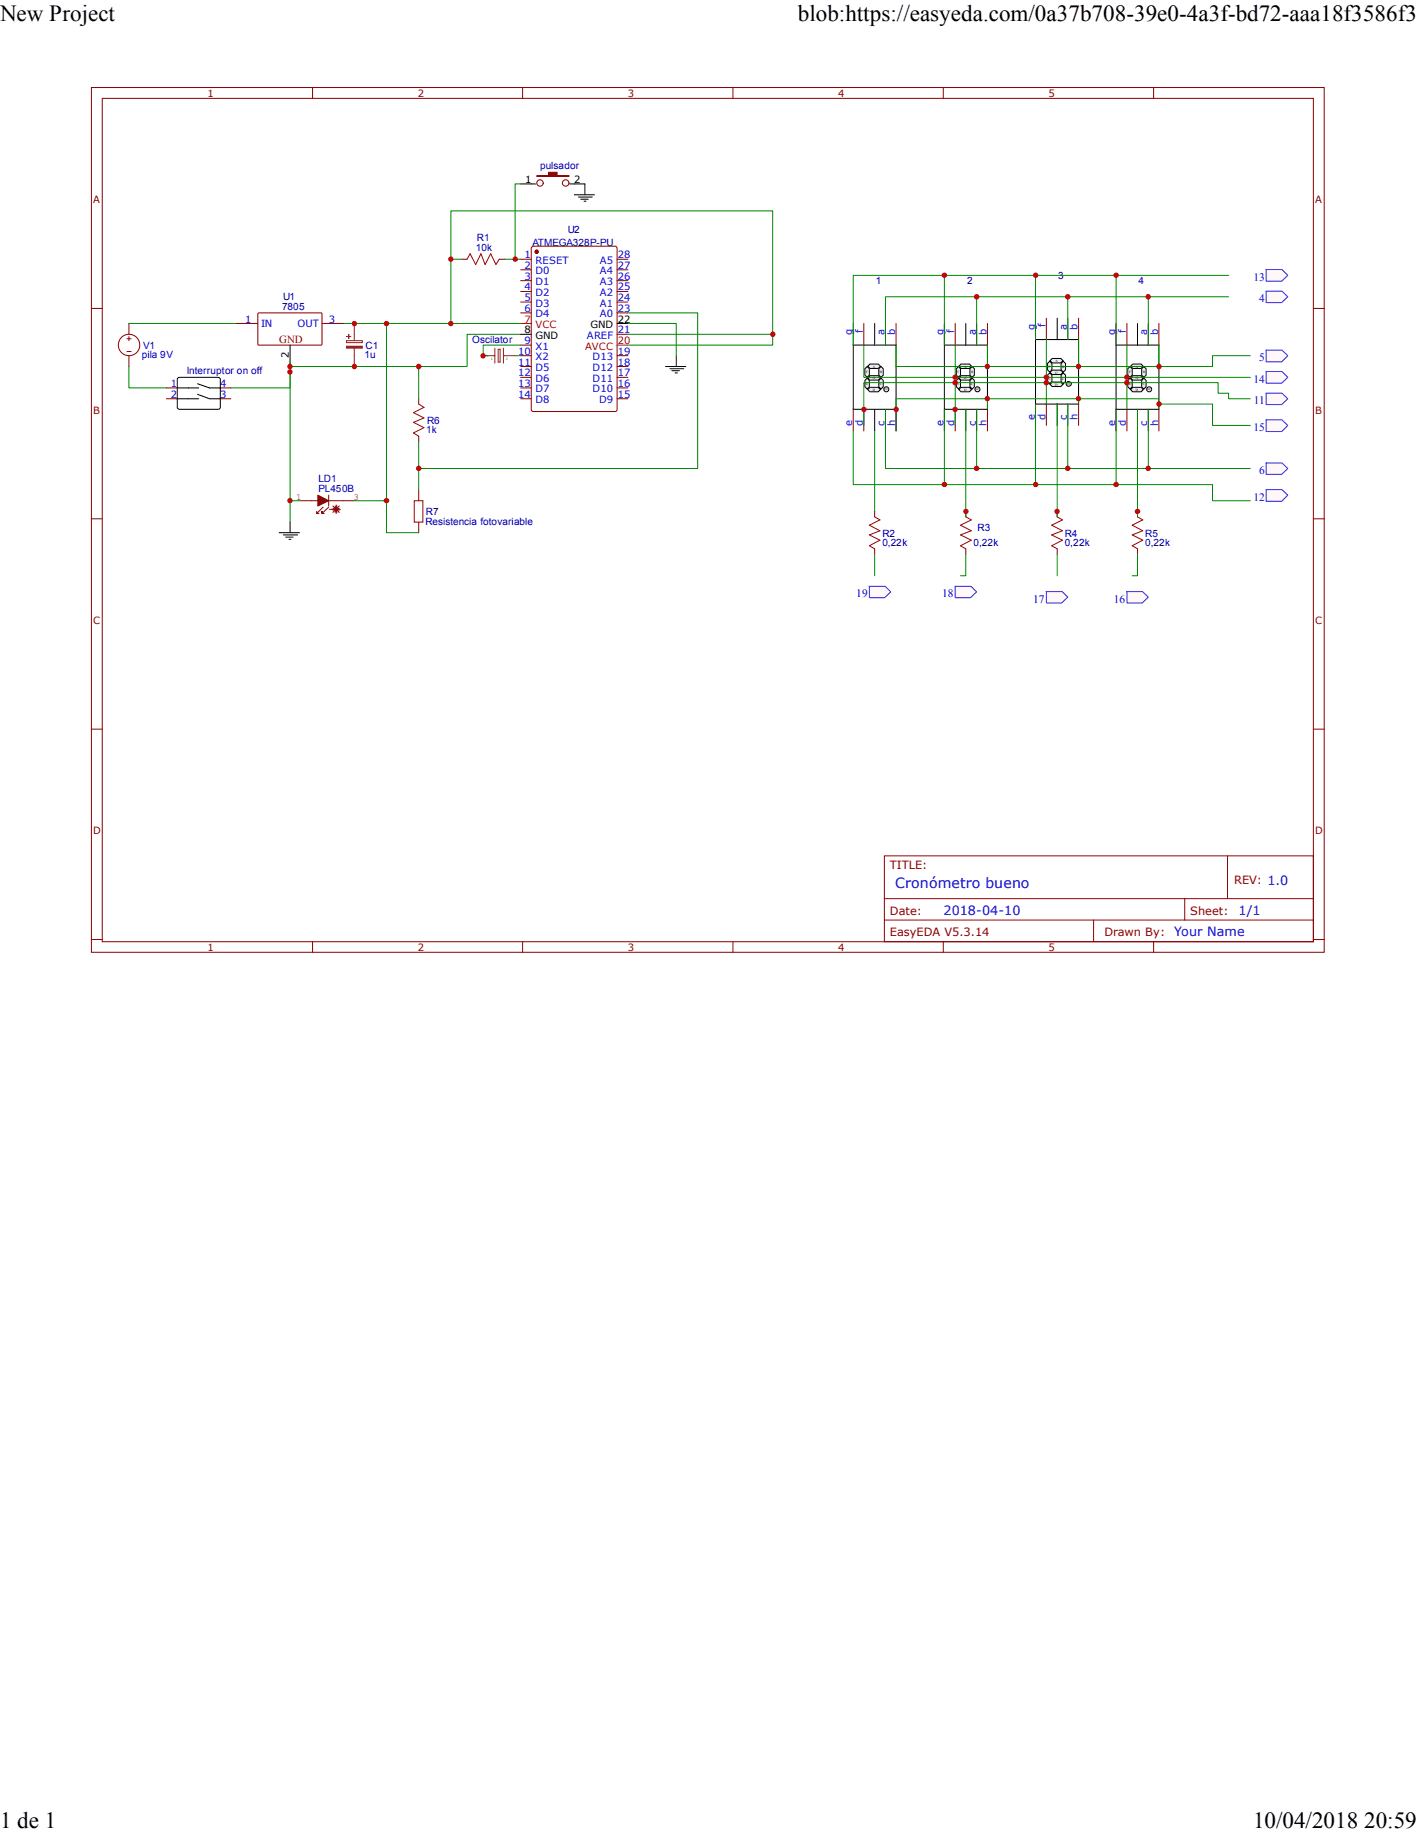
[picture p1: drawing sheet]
<svg xmlns="http://www.w3.org/2000/svg" width="216mm" height="279mm" viewBox="0 0 216 279" stroke-linecap="round" stroke-linejoin="round" font-family="sans-serif">
<g fill="none" stroke="#800" stroke-width=".15">
<path d="M13.9 13.3h187.9v131.8h-187.9zM15.6 15h184.5v128.5h-184.5zM47.6 13.3v1.7M79.6 13.3v1.7M111.7 13.3v1.7M143.7 13.3v1.7M175.8 13.3v1.7M13.9 47h1.7M36 49.3h3.3M39.3 47.7h9.6l.2 .1-.1 4.7h-9.7zM49.1 49.3h3.3M200.1 47h1.7"/>
<path d="M13.9 79h1.7M200.1 79h1.7M13.9 111.1h1.7M200.1 111.1h1.7M134.7 130.4h65.4v13.1h-65.4zM134.7 136.9h65.4M180.5 136.9v3.3M187 130.4v6.5M13.9 143.1h1.7M47.6 143.5v1.6M79.6 143.5v1.6M111.7 143.5v1.6"/>
<path d="M134.7 140.2h65.4M143.7 143.5v1.6M166.6 140.2v3.3M175.8 143.5v1.6M200.1 143.1h1.7"/>
</g>
<path d="M44.2 52.6v3.2M44.2 79.5v1.7M42.5 81.2h3.1M43.2 81.5h2.1M43.5 81.8h1.2M44 82.2h.3" fill="none" stroke="#000" stroke-width=".15"/>
<path d="M44.2 56.6v22.9" fill="none" stroke="#080" stroke-width=".15"/>
<path d="M52.8 52.7h2.4v.3h-2.4zM52.8 51.9h2.4v.3h-2.4zM54 49.3v2.6M54 53v2.8" fill="none" stroke="#8d2323" stroke-width=".15"/>
<path d="M52.8 52.9h2.4" fill="none" stroke="#8d2323" stroke-width=".3"/>
<path d="M52.8 51.3h.7z" fill="#8d2323"/>
<path d="M52.8 51.3h.7z" fill="none" stroke="#8d2323" stroke-width=".15"/>
<path d="M53.2 50.9v.7z" fill="#8d2323"/>
<path d="M53.2 50.9v.7z" fill="none" stroke="#8d2323" stroke-width=".15"/>
<g fill="none" stroke="#800" stroke-width=".15">
<path d="M19.3 51.6h.7M19.3 53.6h.7M19.6 49.3v1.6M19.6 51.3v.6M19.6 54.2v1.6M25.4 59.1h1.6M33.6 59.1h1.6M25.4 60.7h1.6M33.6 60.7h1.6"/>
<circle cx="19.7" cy="52.6" r="1.63"/>
</g>
<path d="M19.6 55.8v3.3h5.8M19.6 49.3h16.4M44.2 55v4.1h-9" fill="none" stroke="#080" stroke-width=".15"/>
<path d="M27 59.1h3.3M27.1 57.6l.2-.1h6.1l.2 .3-.1 4.4-.3 .2-6-.1-.2-.2zM30.1 58.5l1.8 .6h1.7M27 60.7h3.3M30.1 60.1l1.8 .6h1.7" fill="none" stroke="#000" stroke-width=".15"/>
<circle cx="81.8" cy="38.4" r=".24" fill="#800"/>
<g fill="none" stroke="#800" stroke-width=".15">
<path d="M81.1 37.6l12.6-.1 .3 .2v24.7l-.1 .3h-12.6l-.3-.2-.1-24.7z"/>
<circle cx="81.8" cy="38.4" r=".24"/>
</g>
<circle cx="81.8" cy="38.4" r=".24" fill="#800"/>
<g fill="none" stroke="#800" stroke-width=".15">
<path d="M70.3 39.5h.9M76.1 39.5h.8M79.3 39.5h1.6M94 39.5h1.7M79.3 41.1h1.6M79.3 42.8h1.6M79.3 44.4h1.6M79.3 46h1.6M79.3 47.7h1.6M79.3 57.5h1.6M79.3 59.1h1.6M94 41.1h1.7"/>
<path d="M94 42.8h1.7M94 44.4h1.7M94 46h1.7M94 47.7h1.7M94 57.5h1.7M94 59.1h1.7M94 55.8h1.7M94 54.2h1.7M94 50.9h1.7M130 49.3v3.3M131.6 49.3v3.3M134.9 49.3v3.3"/>
<path d="M136.5 49.3v3.3M79.3 60.7h1.6M94 60.7h1.7M130 62.4v3.3M131.6 62.4v3.3M134.9 62.4v3.3M136.5 62.4v3.3"/>
<circle cx="81.8" cy="38.4" r=".24"/>
</g>
<path d="M79.3 49.3h1.6M94 52.6h1.7" fill="none" stroke="#f00" stroke-width=".15"/>
<path d="M94 49.3h1.7M101.4 55.8h3.1M102.1 56.2h2.1M102.4 56.5h1.1M102.9 56.8h.3M103 54.2v1.6M130 52.6h6.5v9.8h-6.5zM133.3 49.3v3.3M133.3 62.4v3.3" fill="none" stroke="#000" stroke-width=".15"/>
<path d="M76.9 39.5h2.4M95.7 50.9h22" fill="none" stroke="#080" stroke-width=".15"/>
<path d="M71.2 39.5l.4-.8 .9 1.6 .8-1.6 .6 1.6 .9-1.6 .8 1.6 .5-.8" fill="none" stroke="#a00000" stroke-width=".15"/>
<path d="M132.2 55.8l.3-.3h1.3l.4 .3-.4 .3h-1.3z" fill-rule="evenodd" fill="#ececec"/>
<path d="M132.2 55.8l.3-.3h1.3l.4 .3-.4 .3h-1.3z" fill="none" stroke="#000" stroke-width=".15"/>
<path d="M132.5 57.2h1.3l.4 .4-.4 .3h-1.3l-.3-.3z" fill-rule="evenodd" fill="#ececec"/>
<path d="M132.2 57.6l.3-.4h1.3l.4 .4-.4 .3h-1.3z" fill="none" stroke="#000" stroke-width=".15"/>
<path d="M131.8 56.2l.3-.4 .4 .4v1l-.4 .3-.3-.3z" fill-rule="evenodd" fill="#ececec"/>
<path d="M132.1 55.8l.4 .4v.9l-.4 .4-.3-.4v-.9z" fill="none" stroke="#000" stroke-width=".15"/>
<path d="M133.9 56.2l.3-.4 .4 .4v1l-.4 .3-.3-.3z" fill-rule="evenodd" fill="#ececec"/>
<path d="M134.2 55.8l.4 .4v.9l-.4 .4-.3-.4v-.9z" fill="none" stroke="#000" stroke-width=".15"/>
<path d="M132.2 59.4l.3-.4h1.3l.4 .4-.4 .3h-1.3z" fill-rule="evenodd" fill="#ececec"/>
<path d="M132.2 59.4l.3-.4h1.3l.4 .4-.4 .3h-1.3z" fill="none" stroke="#000" stroke-width=".15"/>
<path d="M132.1 57.6l.4 .4v.9l-.4 .4-.3-.4v-.9z" fill-rule="evenodd" fill="#ececec"/>
<path d="M132.1 57.6l.4 .4v.9l-.4 .4-.3-.4v-.9z" fill="none" stroke="#000" stroke-width=".15"/>
<path d="M134.2 57.6l.4 .4v.9l-.4 .4-.3-.4v-.9z" fill-rule="evenodd" fill="#ececec"/>
<path d="M134.2 57.6l.4 .4v.9l-.4 .4-.3-.4v-.9z" fill="none" stroke="#000" stroke-width=".15"/>
<circle cx="135" cy="59.3" r=".38" fill="#ececec"/>
<g fill="none" stroke="#000" stroke-width=".15">
<path d="M143.9 52.6h6.6v9.8h-6.6zM147.2 49.3v3.3M147.2 62.4v3.3"/>
<circle cx="135" cy="59.3" r=".38"/>
</g>
<path d="M143.9 49.3v3.3M145.5 49.3v3.3M148.8 49.3v3.3M150.5 49.3v3.3M143.9 62.4v3.3M145.5 62.4v3.3M148.8 62.4v3.3M150.5 62.4v3.3" fill="none" stroke="#800" stroke-width=".15"/>
<path d="M146.1 55.8l.3-.3h1.3l.3 .3-.3 .3h-1.3z" fill-rule="evenodd" fill="#ececec"/>
<path d="M146.4 55.5h1.3l.3 .3-.3 .3h-1.3l-.3-.3z" fill="none" stroke="#000" stroke-width=".15"/>
<path d="M146.4 57.2h1.3l.3 .4-.3 .3h-1.3l-.3-.3z" fill-rule="evenodd" fill="#ececec"/>
<path d="M146.1 57.6l.3-.4h1.3l.3 .4-.3 .3h-1.3z" fill="none" stroke="#000" stroke-width=".15"/>
<path d="M145.7 56.2l.3-.4 .3 .4v1l-.3 .3-.3-.3z" fill-rule="evenodd" fill="#ececec"/>
<path d="M146 55.8l.3 .4v.9l-.3 .4-.3-.4v-.9z" fill="none" stroke="#000" stroke-width=".15"/>
<path d="M147.8 56.2l.3-.4 .4 .4v1l-.4 .3-.3-.3z" fill-rule="evenodd" fill="#ececec"/>
<path d="M148.1 55.8l.4 .4v.9l-.4 .4-.3-.4v-.9z" fill="none" stroke="#000" stroke-width=".15"/>
<path d="M146.1 59.4l.3-.4h1.3l.3 .4-.3 .3h-1.3z" fill-rule="evenodd" fill="#ececec"/>
<path d="M146.1 59.4l.3-.4h1.3l.3 .4-.3 .3h-1.3z" fill="none" stroke="#000" stroke-width=".15"/>
<path d="M146 57.6l.3 .4v.9l-.3 .4-.3-.4v-.9z" fill-rule="evenodd" fill="#ececec"/>
<path d="M146 57.6l.3 .4v.9l-.3 .4-.3-.4v-.9z" fill="none" stroke="#000" stroke-width=".15"/>
<path d="M148.1 57.6l.4 .4v.9l-.4 .4-.3-.4v-.9z" fill-rule="evenodd" fill="#ececec"/>
<path d="M148.1 57.6l.4 .4v.9l-.4 .4-.3-.4v-.9z" fill="none" stroke="#000" stroke-width=".15"/>
<circle cx="148.9" cy="59.3" r=".38" fill="#ececec"/>
<g fill="none" stroke="#000" stroke-width=".15">
<path d="M157.8 51.7h6.5v9.9h-6.5zM161.1 48.5v3.2M170.1 52.6h6.5v9.8h-6.5zM173.3 49.3v3.3M161.1 61.6v3.2M173.3 62.4v3.3"/>
<circle cx="148.9" cy="59.3" r=".38"/>
</g>
<g fill="none" stroke="#800" stroke-width=".15">
<path d="M157.8 48.5v3.2M159.4 48.5v3.2M162.7 48.5v3.2M164.3 48.5v3.2M170.1 49.3v3.3M171.7 49.3v3.3M175 49.3v3.3M176.6 49.3v3.3M157.8 61.6v3.2M159.4 61.6v3.2M162.7 61.6v3.2M170.1 62.4v3.3"/>
<path d="M171.7 62.4v3.3M175 62.4v3.3M176.6 62.4v3.3"/>
</g>
<path d="M172.3 55.8l.3-.3h1.3l.3 .3-.3 .3h-1.3z" fill-rule="evenodd" fill="#ececec"/>
<path d="M172.3 55.8l.3-.3h1.3l.3 .3-.3 .3h-1.3z" fill="none" stroke="#000" stroke-width=".15"/>
<path d="M172.6 57.2h1.3l.3 .4-.3 .3h-1.3l-.3-.3z" fill-rule="evenodd" fill="#ececec"/>
<path d="M172.3 57.6l.3-.4h1.3l.3 .4-.3 .3h-1.3z" fill="none" stroke="#000" stroke-width=".15"/>
<path d="M171.8 56.2l.4-.4 .3 .4v1l-.3 .3-.4-.3z" fill-rule="evenodd" fill="#ececec"/>
<path d="M172.2 55.8l.3 .4v.9l-.3 .4-.4-.4v-.9z" fill="none" stroke="#000" stroke-width=".15"/>
<path d="M173.9 56.2l.4-.4 .3 .4v1l-.3 .3-.4-.3z" fill-rule="evenodd" fill="#ececec"/>
<path d="M173.9 56.2l.4-.4 .3 .4v.9l-.3 .4-.4-.4z" fill="none" stroke="#000" stroke-width=".15"/>
<path d="M172.3 59.4l.3-.4h1.3l.3 .4-.3 .3h-1.3z" fill-rule="evenodd" fill="#ececec"/>
<path d="M172.3 59.4l.3-.4h1.3l.3 .4-.3 .3h-1.3z" fill="none" stroke="#000" stroke-width=".15"/>
<path d="M172.2 57.6l.3 .4v.9l-.3 .4-.4-.4v-.9z" fill-rule="evenodd" fill="#ececec"/>
<path d="M172.2 57.6l.3 .4v.9l-.3 .4-.4-.4v-.9z" fill="none" stroke="#000" stroke-width=".15"/>
<path d="M174.3 57.6l.3 .4v.9l-.3 .4-.4-.4v-.9z" fill-rule="evenodd" fill="#ececec"/>
<path d="M173.9 58l.4-.4 .3 .4v.9l-.3 .4-.4-.4z" fill="none" stroke="#000" stroke-width=".15"/>
<circle cx="175.1" cy="59.3" r=".38" fill="#ececec"/>
<circle cx="175.1" cy="59.3" r=".38" fill="none" stroke="#000" stroke-width=".15"/>
<path d="M192.9 41.1h2.4l.9 .9-.9 .8h-2.4z" fill="#fff7f8"/>
<path d="M192.9 41.1h2.4l.9 .9-.9 .8h-2.4z" fill="none" stroke="#430aff" stroke-width=".15"/>
<path d="M192.9 44.4h2.4l.9 .8-.9 .9h-2.4z" fill="#fff7f8"/>
<path d="M192.9 44.4h2.4l.9 .8-.9 .9h-2.4z" fill="none" stroke="#430aff" stroke-width=".15"/>
<path d="M192.9 53.3h2.4l.9 .9-.9 .9h-2.4z" fill="#fff7f8"/>
<path d="M192.9 53.3h2.4l.9 .9-.9 .9h-2.4z" fill="none" stroke="#430aff" stroke-width=".15"/>
<path d="M192.9 56.6h2.4l.9 .9-.9 .9h-2.4z" fill="#fff7f8"/>
<path d="M192.9 56.6h2.4l.9 .9-.9 .9h-2.4z" fill="none" stroke="#430aff" stroke-width=".15"/>
<path d="M192.9 59.9h2.4l.9 .8-.9 .9h-2.4z" fill="#fff7f8"/>
<path d="M192.9 59.9h2.4l.9 .8-.9 .9h-2.4z" fill="none" stroke="#430aff" stroke-width=".15"/>
<path d="M192.9 64h2.4l.9 .8-.9 .9h-2.4z" fill="#fff7f8"/>
<path d="M192.9 64h2.4l.9 .8-.9 .9h-2.4z" fill="none" stroke="#430aff" stroke-width=".15"/>
<path d="M192.9 70.5h2.4l.9 .9-.9 .9h-2.4z" fill="#fff7f8"/>
<path d="M192.9 70.5h2.4l.9 .9-.9 .9h-2.4z" fill="none" stroke="#430aff" stroke-width=".15"/>
<path d="M192.9 74.6h2.4l.9 .8-.9 1h-2.4z" fill="#fff7f8"/>
<path d="M192.9 74.6h2.4l.9 .8-.9 1h-2.4z" fill="none" stroke="#430aff" stroke-width=".15"/>
<path d="M132.4 89.3h2.5l.8 .9-.9 .9h-2.3z" fill="#fff7f8"/>
<path d="M132.4 89.3h2.5l.8 .9-.9 .9h-2.3v-1.8" fill="none" stroke="#430aff" stroke-width=".15"/>
<path d="M145.5 89.3h2.5l.8 .9-.9 .9h-2.4z" fill="#fff7f8"/>
<path d="M145.5 89.3h2.5l.8 .9-.9 .9h-2.4v-1.8" fill="none" stroke="#430aff" stroke-width=".15"/>
<path d="M159.4 90.1h2.4l.9 .9-.9 .9h-2.4z" fill="#fff7f8"/>
<path d="M159.4 90.1h2.4l.9 .9-.9 .9h-2.4v-1.8" fill="none" stroke="#430aff" stroke-width=".15"/>
<path d="M171.7 90.1h2.4l.9 .9-1 .9h-2.3z" fill="#fff7f8"/>
<path d="M171.7 90.1h2.4l.9 .9-1 .9h-2.3v-1.8" fill="none" stroke="#430aff" stroke-width=".15"/>
<path d="M63.1 76.3h1.3v3.2h-1.3zM63.8 61.6l.8 .5-1.6 .8 1.6 .8-1.6 .6 1.6 .9-1.6 .8 .8 .5M133.3 78.7l.8 .5-1.6 .8 1.6 .9-1.6 .6 1.6 .8-1.6 .8 .8 .5M147.2 78.7l.8 .5-1.7 .8 1.7 .9-1.7 .6 1.7 .8-1.7 .8 .9 .5M161.1 78.7l.8 .5-1.7 .8 1.7 .9-1.7 .6 1.7 .8-1.7 .8 .9 .5M173.3 78.7l.8 .5-1.6 .8 1.6 .9-1.6 .6 1.6 .8-1.6 .8 .8 .5" fill="none" stroke="#a00000" stroke-width=".15"/>
<path d="M63.8 60.7v.9M63.8 66.5v.8M63.8 74.6v1.7M63.8 79.5v1.7M133.3 83.6v.9M147.2 83.6v.9M161.1 83.6v.9M173.3 83.6v.9" fill="none" stroke="#800" stroke-width=".15"/>
<path d="M63.8 67.3v7.3M133.3 84.5v3.2M147.2 84.5v3.2h-.9M161.1 84.5v3.2M173.3 84.5v3.2h-.8" fill="none" stroke="#080" stroke-width=".15"/>
<path d="M48.4 75.4l1.7 .9-1.7 .8z" fill="#840000"/>
<g fill="none" stroke="#840000" stroke-width=".15">
<path d="M45.8 76.3h8.2M48.3 78.2h.3M48.4 75.4l1.7 .9-1.7 .8zM49.2 77.3l-.9 .9v-.3M50.1 77.3l-1 .9v-.3v.3h.3M50.1 75.4v1.7M50.2 77.6h1.7M50.7 77.4l1 .3M50.7 77.1l1 1M51.1 77.1l.3 1M51.2 76.9v1.3M51.4 77.1l-.3 1"/>
<path d="M51.7 77.1l-1 1M51.7 77.4l-1 .3"/>
</g>
<path d="M44.2 76.3h1.6" fill="none" stroke="#080" stroke-width=".15"/>
<path d="M79.3 28h1.6M87.5 28h1.6" fill="none" stroke="#000" stroke-width=".15"/>
<path d="M81.8 26.8h1.8v-.6h1.3v.6h1.8v.1h-4.9z" fill="#800"/>
<g fill="none" stroke="#800" stroke-width=".15">
<path d="M81.8 26.8h1.8v-.6h1.3v.6h1.8v.1h-4.9zM79.3 52.6h1.6M79.3 54.2h1.6M79.3 55.8h1.6"/>
<circle cx="82.3" cy="27.9" r=".49"/>
<circle cx="86.2" cy="27.9" r=".49"/>
</g>
<path d="M80.9 28h.7M86.8 28h.7M87.5 29.7h3.1M88.1 30h2.2M88.5 30.4h1.1M89 30.6h.3M89.1 28v1.7M79.3 50.9h1.6" fill="none" stroke="#000" stroke-width=".15"/>
<path d="M68.7 39.5h1.6M79.3 28h-.8v11.5M52.4 49.3h26.9M58.9 49.3v31.9h4.9M63.8 55.8v4.9M68.7 49.3v-17.2h49v20.5h-22M78.5 54.2h.8M79.3 50.9h-8.1v4.9h-27M79.3 52.6h-5.7v1.6h.8M95.7 47.7h10.6v23.7h-42.5M95.7 49.3h7.3v4.9M54 76.3h4.9" fill="none" stroke="#080" stroke-width=".15"/>
<path d="M73.6 54.2h1.8M75.4 53v2.3M75.9 53.2h.3v2h-.3zM76.7 54.2h1.8M76.7 53v2.3" fill="none" stroke="#8d2323" stroke-width=".15"/>
<g fill="#c00">
<circle cx="68.7" cy="39.5" r=".4"/>
<circle cx="44.2" cy="76.3" r=".4"/>
<circle cx="58.9" cy="49.3" r=".41"/>
<circle cx="117.7" cy="50.9" r=".41"/>
<circle cx="63.8" cy="55.8" r=".42"/>
<circle cx="44.2" cy="55.8" r=".41"/>
<circle cx="44.2" cy="56.7" r=".4"/>
<circle cx="54" cy="49.3" r=".41"/>
<circle cx="54" cy="55.8" r=".41"/>
<circle cx="73.6" cy="54.2" r=".4"/>
<circle cx="63.8" cy="71.4" r=".41"/>
<circle cx="68.7" cy="49.3" r=".4"/>
<circle cx="58.9" cy="76.3" r=".41"/>
<circle cx="78.5" cy="39.5" r=".41"/>
</g>
<path d="M164.3 61.6v3.2" fill="none" stroke="#800" stroke-width=".15"/>
<path d="M160.3 54.6h1.3l.4 .3-.4 .4h-1.3l-.3-.4z" fill-rule="evenodd" fill="#ececec"/>
<path d="M160 54.9l.3-.3h1.3l.4 .3-.4 .4h-1.3z" fill="none" stroke="#000" stroke-width=".15"/>
<path d="M160 56.7l.3-.3h1.3l.4 .3-.4 .4h-1.3z" fill-rule="evenodd" fill="#ececec"/>
<path d="M160 56.7l.3-.3h1.3l.4 .3-.4 .4h-1.3z" fill="none" stroke="#000" stroke-width=".15"/>
<path d="M159.9 55l.4 .4v.9l-.4 .4-.3-.4v-.9z" fill-rule="evenodd" fill="#ececec"/>
<path d="M159.9 55l.4 .4v.9l-.4 .4-.3-.4v-.9z" fill="none" stroke="#000" stroke-width=".15"/>
<path d="M162 55l.3 .4v.9l-.3 .4-.3-.4v-.9z" fill-rule="evenodd" fill="#ececec"/>
<path d="M162 55l.3 .4v.9l-.3 .4-.3-.4v-.9z" fill="none" stroke="#000" stroke-width=".15"/>
<path d="M160.3 58.2h1.3l.4 .3-.4 .4h-1.3l-.3-.4z" fill-rule="evenodd" fill="#ececec"/>
<path d="M160 58.5l.3-.3h1.3l.4 .3-.4 .4h-1.3z" fill="none" stroke="#000" stroke-width=".15"/>
<path d="M159.9 56.8l.4 .4v.9l-.4 .4-.3-.4v-.9z" fill-rule="evenodd" fill="#ececec"/>
<path d="M159.9 56.8l.4 .3v1l-.4 .4-.3-.4v-1z" fill="none" stroke="#000" stroke-width=".15"/>
<path d="M162 56.8l.3 .4v.9l-.3 .4-.3-.4v-.9z" fill-rule="evenodd" fill="#ececec"/>
<path d="M162 56.8l.3 .3v1l-.3 .4-.3-.4v-1z" fill="none" stroke="#000" stroke-width=".15"/>
<circle cx="162.9" cy="58.5" r=".39" fill="#ececec"/>
<circle cx="162.9" cy="58.5" r=".39" fill="none" stroke="#000" stroke-width=".15"/>
<g fill="none" stroke="#080" stroke-width=".15">
<path d="M130 52.6v-10.6h13.9v10.6M131.6 52.6v4.9h13.9v-4.9M134.9 52.6v-7.4h13.9v7.4M136.5 52.6v3.2h14v-3.2M143.9 42h13.9v9.7M145.5 58.3h13.9v3.3M145.5 57.5h45M148.8 45.2h13.9v6.5M157.8 42h12.3v10.6M159.4 58.3h12.3v4.1M159.4 51.7v5.8M162.7 45.2h12.3v7.4"/>
<path d="M164.3 51.7v4.1h-13.8M170.1 42h17.1M171.7 58.3h13.9v1.6h1.6v.8h3.3M171.7 52.6v4.9M175 45.2h12.2M176.6 52.6v3.2h-12.3M190.5 54.2h-5.8v1.6h-8.1M131.6 64.8v-6.5h13.9v6.5M133.3 65.7v12.2M134.9 62.4v9h13.9v-9M143.9 62.4v11.4M147.2 62.4v16.3"/>
<path d="M150.5 62.4v-1.7h-14v5M150.5 60.7h13.8v.9M157.8 61.6v12.2M161.1 61.6v17.1M162.7 61.6v9.8h-13.9M164.3 60.7h12.3v.9h8.1v3.2h5.8M170.1 62.4v11.4h-40.1v-8.1M170.1 73.8h14.6v2.5h5.8M173.3 62.4v16.3M175 62.4v9h-12.3M175 71.4h15.5M176.6 61.6v.8"/>
</g>
<path d="M133.3 77.9v.8M147.2 77.9v.8M161.1 77.9v.8M173.3 77.9v.8" fill="none" stroke="#800" stroke-width=".15"/>
<g fill="#c00">
<circle cx="173.3" cy="77.9" r=".41"/>
<circle cx="147.2" cy="77.9" r=".41"/>
<circle cx="176.6" cy="55.8" r=".41"/>
<circle cx="150.4" cy="55.8" r=".41"/>
<circle cx="174.9" cy="45.2" r=".41"/>
<circle cx="171.7" cy="58.3" r=".41"/>
<circle cx="143.9" cy="41.9" r=".41"/>
<circle cx="164.3" cy="60.7" r=".4"/>
<circle cx="136.5" cy="62.4" r=".41"/>
<circle cx="174.9" cy="71.4" r=".4"/>
<circle cx="159.4" cy="58.3" r=".42"/>
<circle cx="148.8" cy="71.4" r=".41"/>
<circle cx="143.9" cy="73.8" r=".41"/>
<circle cx="157.8" cy="73.8" r=".41"/>
<circle cx="162.7" cy="71.4" r=".41"/>
<circle cx="131.6" cy="62.4" r=".41"/>
<circle cx="145.5" cy="62.4" r=".4"/>
<circle cx="145.5" cy="58.3" r=".41"/>
<circle cx="170.1" cy="73.8" r=".41"/>
<circle cx="150.4" cy="60.7" r=".4"/>
<circle cx="176.6" cy="61.6" r=".41"/>
<circle cx="157.8" cy="41.9" r=".41"/>
<circle cx="170.1" cy="41.9" r=".41"/>
<circle cx="171.7" cy="57.5" r=".4"/>
<circle cx="159.4" cy="57.5" r=".41"/>
<circle cx="145.5" cy="57.5" r=".4"/>
<circle cx="148.8" cy="45.2" r=".42"/>
<circle cx="162.7" cy="45.2" r=".42"/>
<circle cx="164.3" cy="55.8" r=".41"/>
<circle cx="161.1" cy="77.9" r=".4"/>
</g>
<g font-size="3.5">
<text x="0" y="3.2">New Project</text>
<text x="121.6" y="3.2">blob:https://easyeda.com/0a37b708-39e0-4a3f-bd72-aaa18f3586f3</text>
<text x="0" y="278.5">1 de 1</text>
<text x="190.9" y="278.5">10/04/2018 20:59</text>
</g>
<text font-size="2.2" fill="#00f" x="136.4" y="135.3">Cronómetro bueno</text>
<g font-size="1.9" fill="#00f">
<text x="143.8" y="139.4">2018-04-10</text>
<text x="188.7" y="139.4">1/1</text>
</g>
<g font-size="1.7" fill="#00f">
<text x="191" y="42.8">13</text>
<text x="191.9" y="46.1">4</text>
<text x="191" y="58.3">14</text>
<text x="191.9" y="55">5</text>
<text x="191" y="65.7">15</text>
<text x="191.1" y="61.6">11</text>
<text x="191" y="76.3">12</text>
<text x="191.9" y="72.2">6</text>
<text x="130.5" y="91">19</text>
<text x="143.6" y="91">18</text>
<text x="157.4" y="91.8">17</text>
<text x="169.7" y="91.8">16</text>
</g>
<g font-size="1.7" fill="#800">
<text x="42.5" y="52.3">GND</text>
<text x="135.6" y="132.4">TITLE:</text>
<text x="188" y="134.7">REV: 1.0</text>
<text x="135.6" y="139.4">Date:</text>
<text x="135.6" y="142.7">EasyEDA V5.3.14</text>
<text x="168.3" y="142.7">Drawn By: Your Name</text>
<text x="181.4" y="139.4">Sheet:</text>
</g>
<g font-size="1.5" fill="#800">
<text x="31.6" y="14.7">1</text>
<text x="63.7" y="14.7">2</text>
<text x="95.7" y="14.7">3</text>
<text x="127.7" y="14.7">4</text>
<text x="159.8" y="14.7">5</text>
<text x="14.2" y="31">A</text>
<text x="200.4" y="31">A</text>
<text x="14.2" y="63">B</text>
<text x="200.4" y="63">B</text>
<text x="14.2" y="95.1">C</text>
<text x="200.4" y="95.1">C</text>
<text x="14.2" y="127.1">D</text>
<text x="200.4" y="127.1">D</text>
<text x="31.6" y="144.9">1</text>
<text x="63.7" y="144.9">2</text>
<text x="95.7" y="144.9">3</text>
<text x="127.7" y="144.9">4</text>
<text x="159.8" y="144.9">5</text>
</g>
<g font-size="1.5">
<text x="80" y="27.9">1</text>
<text x="87.5" y="27.9">2</text>
<text x="79.9" y="50.8">8</text>
<text x="81.6" y="51.6">GND</text>
<text x="90" y="50">GND</text>
<text x="94.1" y="49.1">22</text>
<text x="44" y="54.6" transform="rotate(-90 44 54.6)">2</text>
</g>
<g font-size="1.5" fill="#000080">
<text x="82.3" y="25.8">pulsador</text>
<text x="86.5" y="35.6">U2</text>
<text x="72.5" y="38.2">10k</text>
<text x="72.6" y="36.7">R1</text>
<text x="81.1" y="37.5">ATMEGA328P-PU</text>
<text x="43" y="47.2">7805</text>
<text x="43.1" y="45.7">U1</text>
<text x="133.4" y="43.3">1</text>
<text x="147.4" y="43.3">2</text>
<text x="161.2" y="42.5">3</text>
<text x="173.5" y="43.3">4</text>
<text x="21.8" y="53.2">V1</text>
<text x="55.7" y="53.2">C1</text>
<text x="72" y="52.3">Oscilator</text>
<text x="21.6" y="54.6">pila 9V</text>
<text x="28.5" y="57">Interruptor on off</text>
<text x="55.5" y="54.6">1u</text>
<text x="65.1" y="64.6">R6</text>
<text x="64.9" y="66">1k</text>
<text x="48.5" y="75">PL450B</text>
<text x="48.5" y="73.5">LD1</text>
<text x="64.8" y="79.9">Resistencia fotovariable</text>
<text x="64.9" y="78.4">R7</text>
<text x="134.5" y="83.2">0,22k</text>
<text x="134.5" y="81.7">R2</text>
<text x="148.3" y="83.2">0,22k</text>
<text x="148.9" y="80.9">R3</text>
<text x="162.2" y="83.2">0,22k</text>
<text x="162.2" y="81.7">R4</text>
<text x="174.5" y="83.2">0,22k</text>
<text x="174.5" y="81.7">R5</text>
</g>
<g font-size="1.5" fill="#00f">
<text x="79.9" y="39.3">1</text>
<text x="79.9" y="41">2</text>
<text x="81.6" y="40.2">RESET</text>
<text x="81.6" y="41.8">D0</text>
<text x="91.4" y="41.8">A4</text>
<text x="91.4" y="40.2">A5</text>
<text x="94.1" y="41">27</text>
<text x="94.1" y="39.3">28</text>
<text x="79.9" y="42.6">3</text>
<text x="79.9" y="44.2">4</text>
<text x="79.9" y="45.9">5</text>
<text x="79.9" y="47.5">6</text>
<text x="81.6" y="43.4">D1</text>
<text x="81.6" y="45.1">D2</text>
<text x="81.6" y="46.7">D3</text>
<text x="91.4" y="46.7">A1</text>
<text x="91.4" y="45.1">A2</text>
<text x="91.4" y="43.4">A3</text>
<text x="94.1" y="47.5">23</text>
<text x="94.1" y="45.9">24</text>
<text x="94.1" y="44.2">25</text>
<text x="94.1" y="42.6">26</text>
<text x="37.3" y="49.1">1</text>
<text x="39.8" y="49.8">IN</text>
<text x="45.3" y="49.8">OUT</text>
<text x="50.1" y="49.1">3</text>
<text x="79.9" y="52.4">9</text>
<text x="81.6" y="48.3">D4</text>
<text x="81.6" y="53.3">X1</text>
<text x="89.4" y="51.6">AREF</text>
<text x="91.4" y="48.3">A0</text>
<text x="94.1" y="50.8">21</text>
<text x="129.8" y="51.1" transform="rotate(-90 129.8 51.1)">g</text>
<text x="131.5" y="50.7" transform="rotate(-90 131.5 50.7)">f</text>
<text x="134.7" y="51" transform="rotate(-90 134.7 51)">a</text>
<text x="136.4" y="51.1" transform="rotate(-90 136.4 51.1)">b</text>
<text x="143.8" y="51.1" transform="rotate(-90 143.8 51.1)">g</text>
<text x="145.4" y="50.7" transform="rotate(-90 145.4 50.7)">f</text>
<text x="148.7" y="51" transform="rotate(-90 148.7 51)">a</text>
<text x="150.3" y="51.1" transform="rotate(-90 150.3 51.1)">b</text>
<text x="157.6" y="50.3" transform="rotate(-90 157.6 50.3)">g</text>
<text x="159.3" y="49.9" transform="rotate(-90 159.3 49.9)">f</text>
<text x="162.6" y="50.2" transform="rotate(-90 162.6 50.2)">a</text>
<text x="164.2" y="50.3" transform="rotate(-90 164.2 50.3)">b</text>
<text x="169.9" y="51.1" transform="rotate(-90 169.9 51.1)">g</text>
<text x="171.5" y="50.7" transform="rotate(-90 171.5 50.7)">f</text>
<text x="174.8" y="51" transform="rotate(-90 174.8 51)">a</text>
<text x="176.4" y="51.1" transform="rotate(-90 176.4 51.1)">b</text>
<text x="26" y="59">1</text>
<text x="33.6" y="59">4</text>
<text x="79" y="54.1">10</text>
<text x="79" y="55.7">11</text>
<text x="79" y="57.3">12</text>
<text x="79" y="59">13</text>
<text x="81.6" y="54.9">X2</text>
<text x="81.6" y="56.5">D5</text>
<text x="81.6" y="58.1">D6</text>
<text x="81.6" y="59.8">D7</text>
<text x="90.3" y="59.8">D10</text>
<text x="90.3" y="58.1">D11</text>
<text x="90.3" y="56.5">D12</text>
<text x="90.3" y="54.9">D13</text>
<text x="94.1" y="59">16</text>
<text x="94.1" y="57.3">17</text>
<text x="94.1" y="55.7">18</text>
<text x="94.1" y="54.1">19</text>
<text x="26" y="60.6">2</text>
<text x="33.6" y="60.6">3</text>
<text x="79" y="60.6">14</text>
<text x="81.6" y="61.4">D8</text>
<text x="91.3" y="61.4">D9</text>
<text x="94.1" y="60.6">15</text>
<text x="129.8" y="64.9" transform="rotate(-90 129.8 64.9)">e</text>
<text x="131.5" y="64.9" transform="rotate(-90 131.5 64.9)">d</text>
<text x="134.7" y="64.9" transform="rotate(-90 134.7 64.9)">c</text>
<text x="136.4" y="64.9" transform="rotate(-90 136.4 64.9)">h</text>
<text x="143.8" y="64.9" transform="rotate(-90 143.8 64.9)">e</text>
<text x="145.4" y="64.9" transform="rotate(-90 145.4 64.9)">d</text>
<text x="148.7" y="64.9" transform="rotate(-90 148.7 64.9)">c</text>
<text x="150.3" y="64.9" transform="rotate(-90 150.3 64.9)">h</text>
<text x="157.6" y="64" transform="rotate(-90 157.6 64)">e</text>
<text x="159.3" y="64" transform="rotate(-90 159.3 64)">d</text>
<text x="162.6" y="64" transform="rotate(-90 162.6 64)">c</text>
<text x="164.2" y="64" transform="rotate(-90 164.2 64)">h</text>
<text x="169.9" y="64.9" transform="rotate(-90 169.9 64.9)">e</text>
<text x="171.5" y="64.9" transform="rotate(-90 171.5 64.9)">d</text>
<text x="174.8" y="64.9" transform="rotate(-90 174.8 64.9)">c</text>
<text x="176.4" y="64.9" transform="rotate(-90 176.4 64.9)">h</text>
</g>
<g font-size="1.5" fill="#f00">
<text x="79.9" y="49.1">7</text>
<text x="81.6" y="50">VCC</text>
<text x="89.2" y="53.3">AVCC</text>
<text x="94.1" y="52.4">20</text>
</g>
<g font-size="1.4" fill="#840000">
<text x="45.1" y="76.1">1</text>
<text x="53.8" y="76.1">3</text>
</g>
<g font-size=".5" fill="#238d23">
<text x="74.8" y="54.9">1</text>
<text x="77" y="54.9">2</text>
</g>
<g font-size=".5">
<text x="132" y="58.7">E</text>
<text x="132" y="56.9">F</text>
<text x="133" y="59.6">D</text>
<text x="133" y="56">A</text>
<text x="133" y="57.8">G</text>
<text x="134.1" y="56.9">B</text>
<text x="134.1" y="58.7">C</text>
<text x="145.9" y="58.7">E</text>
<text x="145.9" y="56.9">F</text>
<text x="146.9" y="56">A</text>
<text x="146.9" y="59.6">D</text>
<text x="146.9" y="57.8">G</text>
<text x="148" y="56.9">B</text>
<text x="148" y="58.7">C</text>
<text x="159.8" y="57.9">E</text>
<text x="159.8" y="56">F</text>
<text x="160.8" y="58.8">D</text>
<text x="160.8" y="56.9">G</text>
<text x="160.8" y="55.2">A</text>
<text x="161.8" y="56">B</text>
<text x="161.8" y="57.9">C</text>
<text x="172" y="58.7">E</text>
<text x="172" y="56.9">F</text>
<text x="173.1" y="56">A</text>
<text x="173.1" y="59.6">D</text>
<text x="173.1" y="57.8">G</text>
<text x="174.1" y="56.9">B</text>
<text x="174.1" y="58.7">C</text>
</g>
<g font-size=".4">
<text x="134.8" y="59.5">DP</text>
<text x="148.7" y="59.5">DP</text>
<text x="162.6" y="58.6">DP</text>
<text x="174.8" y="59.5">DP</text>
</g>
</svg>
